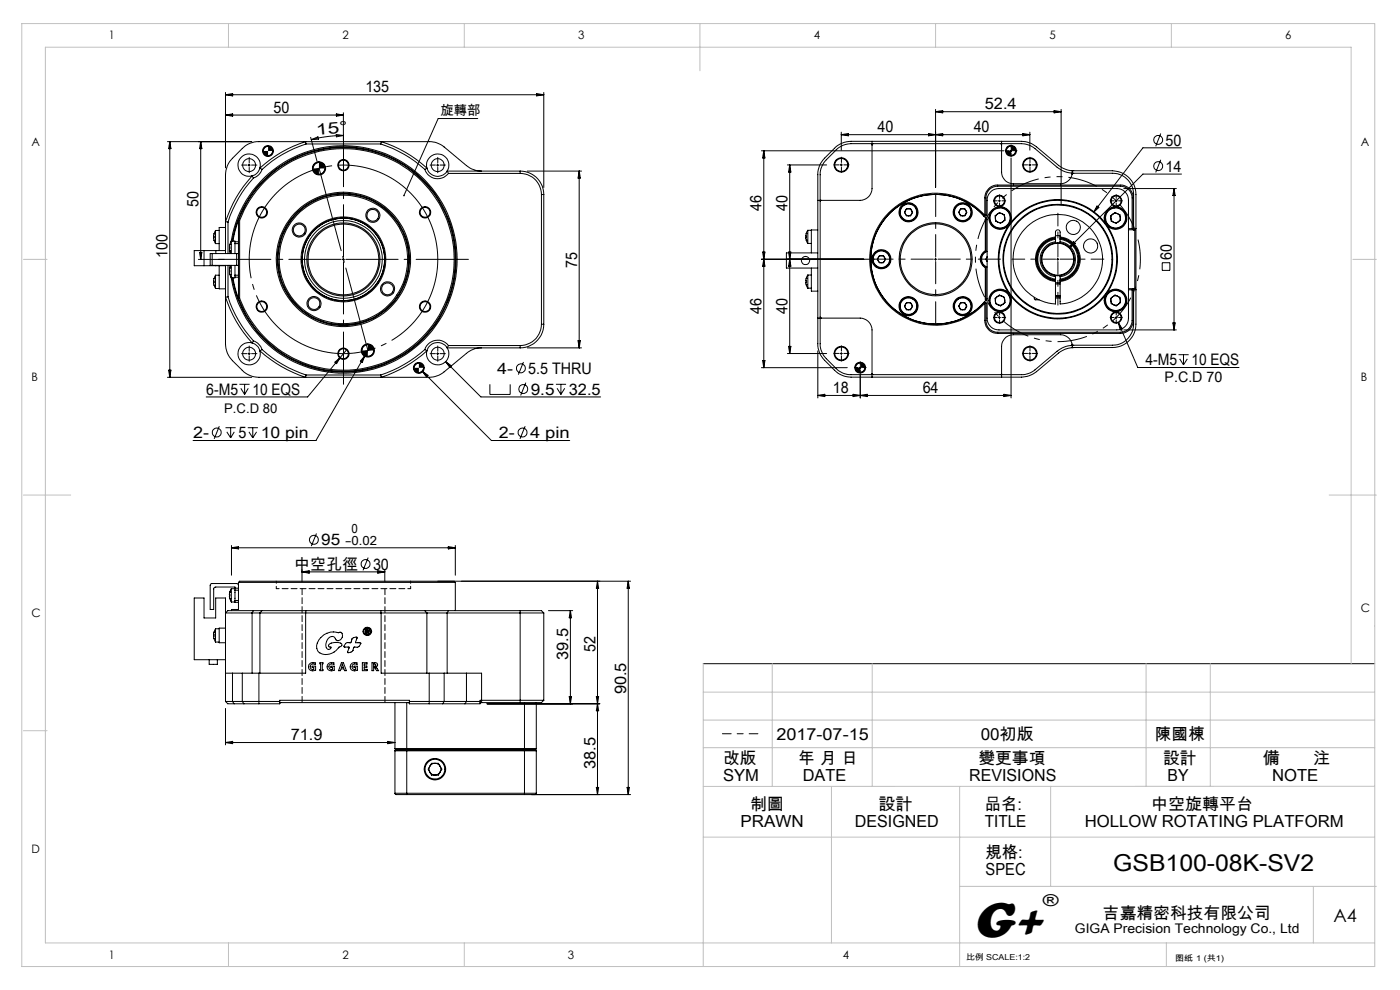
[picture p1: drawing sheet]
<svg xmlns="http://www.w3.org/2000/svg" width="297mm" height="210mm" viewBox="0 0 297 210" stroke-linecap="round" stroke-linejoin="round" font-family="sans-serif">
<g fill="none" stroke="#000" stroke-width=".21">
<path d="M47.8 19.6v16M113.8 19.9l1.6 .2-1.6 .2zM115.4 19.6v20.2M35.5 30h17.9M36 30v50M36 30l.3 1.5h-.5zM42.6 30l.2 1.5h-.5zM42.6 30v25M47.8 24.4h25M47.8 24.4l1.6-.2v.5zM47.8 20.1l1.6-.2v.4zM47.8 20.1h67.6"/>
<path d="M52.6 35h.5M52.8 34.8v.5M53.5 37.3a26.2 26.2 0 0 0-5.7 9.7l.6 .1M53.5 37.3l.3 .5M53.8 37.8a24.9 24.9 0 0 0-5.4 9.3M55.1 35.7a2.28 2.28 0 0 1-1.6 1.6M55.1 35.7a2.37 2.37 0 0 0-2-3 2.37 2.37 0 0 0-2.6 2.5 2.37 2.37 0 0 0 3 2.1M55.1 35.7l.5 .2M55.6 35.9a2.96 2.96 0 0 1-1.8 1.9M56.9 31a1.02 1.02 0 0 0-1.1 1M57.9 32a1.02 1.02 0 0 1-1 1M64.9 30.5l-.1-.5a25.5 25.5 0 0 0-9.7 5.7"/>
<path d="M64.9 30.5a25.1 25.1 0 0 0-9.3 5.4M64.9 30.5h15.9M65.9 29.1l1.4 5.2M66 29.6l1.5-.6 .1 .5zM67.7 34.5h-.2a1.29 1.29 0 0 0-1.1 1.2M68.9 35.7v.2a1.22 1.22 0 0 1-1.2 1.1M71.3 28.5l1.5 .2-1.4 .3zM71.4 24.2l1.4 .2-1.4 .3zM72.8 23.9v5.9M72.8 28.7a27.2 27.2 0 0 0-6.8 .9M80.8 30.5l.1-.5a25.5 25.5 0 0 1 9.7 5.7M80.8 30.5a25.6 25.6 0 0 1 9.3 5.4"/>
<path d="M90.1 35.9a2.86 2.86 0 0 0 5 .9M90.6 35.7a2.37 2.37 0 0 0 1.9 1.7 2.37 2.37 0 0 0 2.4-1.1M90.6 35.7a2.37 2.37 0 0 1 2.6-3 2.37 2.37 0 0 1 1.7 3.6M90.6 35.7l-.5 .2M92.6 35h.5M92.9 34.8v.5M94.9 36.3h15.4M94.9 36.3l.2 .5M95.1 36.8h15.2M101.4 25.1h-8.4l-7.3 16.4M102.2 36.3a5.4 5.4 0 0 1-3.2-1.2l-4.8-3.9a4.9 4.9 0 0 0-3.1-1.2h-36.2a4.8 4.8 0 0 0-3.5 1.5l-2.1 2.1a5 5 0 0 0-1.5 3.5v16.7M110.3 36.8a4.5 4.5 0 0 1 4.6 4.5"/>
<path d="M110.3 36.3a5 5 0 0 1 5.1 5M110.3 36.3v.5M111.9 36.3h11.5M122.9 36.3v37.5M122.9 36.3l.2 1.5h-.5zM161.5 32h51.5M162 32v46M162 32l.3 1.5h-.5zM167 35h8.4M167.5 35v40M167.5 35l.3 1.5h-.5zM178.2 35h.5"/>
<path d="M178.5 28v3.8M178.5 28.6h40M178.5 28.6l1.5-.3v.5zM178.5 34.7v.5M185 30v10a2.57 2.57 0 0 1-2.5 2.5h-9M185 30.5h-4.4a4.4 4.4 0 0 0-3.2 1.3l-2.1 2.1a4.6 4.6 0 0 0-1.3 3.2v5.4M185 30.8l.2-.3h27l.3 .3M197 28.3l1.5 .3-1.5 .2zM198.5 23.2v16.5M198.5 28.6l1.5-.3v.5zM198.5 23.7l1.5-.2v.4zM198.5 23.7h26.6"/>
<path d="M212.5 30v6.5a2.51 2.51 0 0 0 2.5 2.5h10a2.53 2.53 0 0 0 2.4-2M212.5 30.5h4.2a4.8 4.8 0 0 1 2.9 1l4.7 4a5.4 5.4 0 0 0 3.2 1.2M214.2 32h.5M214.5 33.5v50.9M214.5 31.7v.5M214.5 31h-.2a.97 .97 0 0 0-.8 1M215.5 32v.1a1.05 1.05 0 0 1-1 .9M217 28.3l1.5 .3-1.5 .2zM218.2 35h.5M218.5 28v3.8M218.5 34.7v.5M223.6 23.5l1.5 .2-1.5 .2z"/>
<path d="M225.1 23.2v20.3M227.4 37l.2-.2h8.4a4.5 4.5 0 0 1 4.5 4.4v7.5M227.5 36.2h8.5a5 5 0 0 1 5 5v27.5a5 5 0 0 1-5 5l-8.5 .1M227.5 36.2a5.5 5.5 0 0 1-2.9-1.1l-4.7-4a5.4 5.4 0 0 0-3.2-1.1h-36.1a5 5 0 0 0-3.6 1.5l-2.1 2a4.8 4.8 0 0 0-1.4 3.6v35.8a4.8 4.8 0 0 0 1.4 3.5l2.1 2.1a5 5 0 0 0 3.6 1.5h36.1a5.4 5.4 0 0 0 3.2-1.2l4.7-3.9a4.8 4.8 0 0 1 2.9-1.1M227.5 36.7l-.1 .3M227.5 36.2v.5M238.4 40h11.2M246.2 33.9l-1 2.7M246.2 28.3l-1 2.7M249.1 40v30M249.1 40l.2 1.5h-.5zM250.6 36.9h-8.1l-15.6 15.6"/>
<path d="M250.6 31.4h-8.1l-10.5 13.6M42.1 55h5.5M42.3 53.5h.5l-.2 1.5zM43.3 53.2v3.2M45 53.8h-.4v2.5h.4M45 56.3h5.2M45 53.8v2.5M45 53.8h5.2M45.4 51l.3 .7M45.4 59.1l-.1 1.1 .4 1M45.4 51h.1M45.4 49.6v1.4"/>
<path d="M45.4 49.6h.1M45.4 59.1h.1M45.7 48.9l-.3 .7M45.7 58.4l-.3 .7M45.7 48.9v2.8M45.7 58.4v2.8M45.7 51.7h.8M45.7 48.9h.8M45.7 58.4h.8M45.8 53.2v.6M45.8 56.3v.1M46.5 56.4v4.9h1.3"/>
<path d="M47.8 56.3v16.6a5 5 0 0 0 1.5 3.6l2.1 2.1a5 5 0 0 0 3.5 1.4h36.2a5.2 5.2 0 0 0 3.1-1.1l4.8-3.9a4.8 4.8 0 0 1 3.2-1.2M47.8 53.2h-6.6v3.2h6.6M47.8 48.3h-1.3v4.9M48.4 47.1v6.7M48.4 56.3v6.7M48.8 53.2l.2 .6M48.8 58.2l.3 .7M48.8 53.2h.1M48.8 51.8v1.4M48.8 51.8h.1M48.8 58.2h.1M48.8 56.8v1.4"/>
<path d="M48.8 56.8h.1M48.8 56.3v.4M48.8 53.3v.5M49 56.3l-.2 .5M49 51.2a24.1 24.1 0 0 1 37-16.4 24.1 24.1 0 0 1 0 40.5 24.1 24.1 0 0 1-37-16.4M49.1 51.1l-.3 .7M49.1 51.1h.7v.2M49.1 51.1v2.7M49.1 56.3v2.6M49.3 51.1a23.9 23.9 0 0 1 36.6-16.1 23.9 23.9 0 0 1 0 40 23.9 23.9 0 0 1-36.6-16.1M49.4 58.9l.4 1.9 .8 2.6M49.8 58.8v.1h-.7"/>
<path d="M49.8 51.3v.4M49.8 58.4v.4M49.8 51.7h.8M49.8 58.4h.8M49.8 51.3h.8M49.8 51.7v2.1M49.8 56.3v2.1M49.8 58.8h.8M50.2 56.3h.4M50.2 53.8h.4M50.2 53.8v2.5M50.6 46.7a23.8 23.8 0 0 1 36.5-10.7 23.8 23.8 0 0 1 0 38.1 23.8 23.8 0 0 1-36.5-10.7"/>
<path d="M50.6 46.7l-.8 2.5-.4 1.9M50.6 46.7v16.7M50.6 46.7l.2 .1M50.8 46.8a23.5 23.5 0 0 1 36.1-10.6 23.5 23.5 0 0 1 0 37.6 23.5 23.5 0 0 1-36.1-10.5M50.8 46.8v16.5M72.6 55h.5M72.8 54.8v.5M114.9 41.3v27.5M114.9 41.3h.5M115.4 41.3v27.5M161.5 55h24M161.8 53.5h.5l-.3 1.5z"/>
<path d="M162 55l.3 1.5h-.5zM167.3 53.5h.5l-.3 1.5zM167.5 55l.3 1.5h-.5zM171 50.9l.4 .7M171 59h.1M171 59v1.4M171 49.6h.1M171 50.9h.1M171 49.6v1.3M171.4 58.3l-.4 .7M171.4 48.9l-.4 .7M171.4 58.3v2.8"/>
<path d="M171.4 48.9v2.7M171.4 58.3h.7M171.4 48.9h.7M171.4 51.6h.7M172.1 56.9v4.9h1.4M173.5 53.6h-6.7v3.3h6.7M173.5 48.8h-1.4v4.8M174.2 42.5l-.2 .1v24.7l.2 .2M185 54.6v.7M185 54.6a2.01 2.01 0 0 1 3.1-1.3 2.01 2.01 0 0 1 0 3.4 2.01 2.01 0 0 1-3.1-1.4M185 54.6l.1 .1M185.1 54.7a1.87 1.87 0 0 1 2.9-1.3 1.87 1.87 0 0 1 0 3.1 1.87 1.87 0 0 1-2.9-1.2"/>
<path d="M185.1 55.3h-.1M185.1 54.7v.6M186.5 54.2h.9l.5 .8-.5 .7h-.9l-.4-.7zM191.5 43.5v.1M192 43.1l-.5 .4M192 43.1a2.02 2.02 0 0 1 2.8 1.9 2.02 2.02 0 0 1-2.9 1.8 2.02 2.02 0 0 1-.4-3.3M192 43.1l.1 .2M192.1 43.3a1.88 1.88 0 0 1 2.5 1.9 1.88 1.88 0 0 1-2.8 1.5 1.88 1.88 0 0 1-.3-3.1M192.1 43.3l-.6 .3M192.3 44.3h.9l.4 .7-.4 .8h-.9l-.4-.8zM198.2 55h.5M198.5 54.7v.5"/>
<path d="M203.8 44.3h.9l.4 .7-.4 .8h-.9l-.4-.8zM204.9 43.3a1.87 1.87 0 0 0-2.6 1.8 1.87 1.87 0 0 0 2.7 1.6 1.87 1.87 0 0 0 .4-3.1M204.9 43.3l.5 .3M204.9 43.1l.6 .4M204.9 43.1a2.03 2.03 0 0 0-2.7 2 2.03 2.03 0 0 0 2.9 1.8 2.03 2.03 0 0 0 .4-3.4M204.9 43.1v.2M205.5 43.5l-.1 .1M208.7 45.8a13.7 13.7 0 0 0-19.7-.7 13.7 13.7 0 0 0 0 19.8 13.7 13.7 0 0 0 19.7-.7M208.9 45.6v-3.6a2.71 2.71 0 0 1 2.8-2.7h26a2.71 2.71 0 0 1 2.7 2.7v6.7l-.2-.2M208.9 45.6a14 14 0 0 0-20.1-.7 14 14 0 0 0 0 20.2 14 14 0 0 0 20.1-.8M208.9 45.6l-.2 .2M208.9 45.6h.3"/>
<path d="M209 53.2a1.99 1.99 0 0 0 0 3.6M209 46.5v6.7M209 56.8v6.7M209 53.2l.2 .1M209 46.5h.2M209.1 46.3l-.1 .2M209.1 46.3a13.7 13.7 0 0 0-20-1.3 13.7 13.7 0 0 0 0 20 13.7 13.7 0 0 0 20-1.3M209.1 46.3l.1 .2M209.1 46.3l.3 .3M209.2 53.3a1.88 1.88 0 0 0-1.1 1.7 1.88 1.88 0 0 0 1.1 1.7M209.2 45.6a.24 .24 0 0 1-.2 .3 .24 .24 0 0 1-.3-.1M209.2 45.6v-3.6a2.45 2.45 0 0 1 2.5-2.5h26a2.5 2.5 0 0 1 2.5 2.5v6.5"/>
<path d="M209.2 46.5v6.8M209.2 56.7v6.8M209.2 56.7l-.2 .1M209.4 54.5l-.2 .6 .2 .4-.3-.5zM209.4 53.3a1.76 1.76 0 0 0-1.2 1.7 1.76 1.76 0 0 0 1.2 1.6M210.3 40.6l.8-.5 .8-.1h25a2.45 2.45 0 0 1 2.5 2.5v25a2.45 2.45 0 0 1-2.5 2.5h-25a2.45 2.45 0 0 1-2.5-2.5v-25a2.44 2.44 0 0 1 .9-1.9zM211.1 45.8l.9-.7 1.1 .5 .1 1.1-.9 .7-1.1-.5zM211.8 42.6h.5M212 42.4v.5M223.9 50.5a4.5 4.5 0 0 0-4 4.5 4.5 4.5 0 0 0 4 4.5M223.9 50.8a4.3 4.3 0 0 0-3.7 4.2 4.3 4.3 0 0 0 3.7 4.2M223.9 51.3a3.7 3.7 0 0 0-3.2 3.7 3.7 3.7 0 0 0 3.2 3.7"/>
<path d="M223.9 51.5a3.5 3.5 0 0 0-3 3.5 3.5 3.5 0 0 0 3 3.4M223.9 60h1M223.9 58.4h1M223.9 50h1M223.9 51.5h1M223.9 58.4v6.1a9.5 9.5 0 0 1-7.6-14.4 9.5 9.5 0 0 1 16.2 0 9.5 9.5 0 0 1-7.6 14.4v-6.1M223.9 50.3a4.8 4.8 0 0 0-4.2 4.7 4.8 4.8 0 0 0 4.2 4.7M223.9 51.5v-2.3a.49 .49 0 0 1 .5-.5 .49 .49 0 0 1 .5 .5v2.3M224.2 55h.4M224.4 54.7v.5M224.9 50.5a4.5 4.5 0 0 1 4 4.5 4.5 4.5 0 0 1-4 4.5M224.9 50.8a4.3 4.3 0 0 1 3.7 4.2 4.3 4.3 0 0 1-3.7 4.2"/>
<path d="M224.9 51.3a3.7 3.7 0 0 1 3.2 3.7 3.7 3.7 0 0 1-3.2 3.7M224.9 51.5a3.5 3.5 0 0 1 3 3.5 3.5 3.5 0 0 1-3 3.4M224.9 50.3a4.8 4.8 0 0 1 4.3 4.7 4.8 4.8 0 0 1-4.3 4.7M227.8 51.3l.3 .3-1.2 .9zM232.7 43.7l.4 .3-1.1 1zM235.6 45.8l.9-.7 1.1 .5 .1 1.1-.9 .7-1.1-.5zM236.5 42.6h.5M236.8 42.4v.5M239.4 48.7h1.3M239.4 48.5h.8M240.7 48.7v12.5M241 48.5l-.3 .2"/>
<path d="M246.6 55.7h1.6v1.7h-1.6zM35.8 78.5h.5l-.3 1.5zM45.7 61.2h.8M48.4 63a25.6 25.6 0 0 0 5.4 9.3M48.4 63h-.6a26.2 26.2 0 0 0 5.7 9.7M50.8 63.3l-.2 .1M52.6 75h.5M52.8 74.8v.5M53.5 72.7a2.41 2.41 0 0 1 1.6 1.7M53.5 72.7a2.38 2.38 0 0 0-3 2.1 2.38 2.38 0 0 0 2.5 2.6 2.38 2.38 0 0 0 2.1-3M53.8 72.3a2.96 2.96 0 0 1 1.8 1.8M53.8 72.3l-.3 .4"/>
<path d="M55.1 74.4a26.8 26.8 0 0 0 9.7 5.6l.1-.5M55.6 74.1a26.4 26.4 0 0 0 9.3 5.4M55.6 74.1l-.5 .3M64.9 79.5h15.9M71 76.8l1.2-1-.8 1.3zM72.2 75.8l-6.9 8.4h-21.6M73.5 74.2l-1.3 1.6M77.4 75.5l-10.4 17.9h-26M77.4 75.5l-.5 1.4-.5-.3zM78 73.1a1.33 1.33 0 0 0-1.2 1.3M78.7 73.3l-1.3 2.2M79.3 74.4a1.21 1.21 0 0 1-1.3 1.2"/>
<path d="M88.9 77a1.02 1.02 0 0 0-1.1 1M89.6 78.7l14.6 14.7h16.7M89.6 78.7l1.2 .9-.3 .4zM89.9 78a1.02 1.02 0 0 1-1 1M90.1 74.1a27 27 0 0 1-9.3 5.4M90.1 74.1l.5 .3M90.6 74.4a26.8 26.8 0 0 1-9.7 5.6l-.1-.5M92.6 75h.5M92.9 74.8v.5M94.5 76.7l7.5 7.5h25.4M94.5 76.7l1.3 .9-.4 .4zM94.9 73.8a2.37 2.37 0 0 0-2.4-1.1 2.37 2.37 0 0 0-1.9 1.7"/>
<path d="M94.9 73.8a2.37 2.37 0 0 1-1.7 3.6 2.37 2.37 0 0 1-2.6-3M94.9 73.8h15.4M95.1 73.3a2.86 2.86 0 0 0-5 .8M95.1 73.3h15.2M95.1 73.3l-.2 .5M110.3 73.3v.5M111.1 76.8l-1.1 2.7M111.9 73.8h11.5M114.9 68.8a4.5 4.5 0 0 1-4.6 4.5M114.9 68.8h.5M115.4 68.8a5 5 0 0 1-5.1 5M122.6 72.3h.5l-.2 1.5z"/>
<path d="M161.5 78h18.2M161.8 76.5h.5l-.3 1.5zM167 75h8.4M167.3 73.5h.5l-.3 1.5zM171 60.4l.4 .7M171 60.4h.1M171.4 61.1h.7M173.5 67.5h9a2.57 2.57 0 0 1 2.5 2.5v10M173.5 74.4v10M174 67.5v5.4a4.6 4.6 0 0 0 1.3 3.2l2.1 2.1a4.2 4.2 0 0 0 3.2 1.3h4.4M178.2 75h.5M178.5 74.7v.5"/>
<path d="M182.2 78h.5M182.5 79.5v4.9M182.5 77a1.02 1.02 0 0 0-1 1M182.5 77.7v.5M183.5 78v.1a1.05 1.05 0 0 1-1 .9M185 79.2l.1 .3h27.2l.2-.3M191.5 66.5l.5 .3M191.5 66.5a2.02 2.02 0 0 1 .4-3.4 2.02 2.02 0 0 1 2.9 1.8 2.02 2.02 0 0 1-2.8 1.9M191.5 66.4a1.88 1.88 0 0 1 .3-3.1 1.88 1.88 0 0 1 2.8 1.5 1.88 1.88 0 0 1-2.5 1.9M191.5 66.4v.1M191.5 66.4l.6 .3M192.1 66.7l-.1 .1"/>
<path d="M192.3 64.2h.9l.4 .7-.4 .8h-.9l-.4-.8zM203.8 64.2h.9l.4 .7-.4 .8h-.9l-.4-.8zM204.9 66.7v.1M205.4 66.4a1.87 1.87 0 0 0-.4-3.1 1.87 1.87 0 0 0-2.7 1.6 1.87 1.87 0 0 0 2.6 1.8M205.4 66.4l.1 .1M205.4 66.4l-.5 .3M205.5 66.5l-.6 .3M205.5 66.5a2.03 2.03 0 0 0-.4-3.4 2.03 2.03 0 0 0-2.9 1.7 2.03 2.03 0 0 0 2.7 2M208.7 64.2a.24 .24 0 0 1 .3-.1 .24 .24 0 0 1 .2 .2M208.7 64.2l.2 .1M208.9 64.3h.3M209 63.5l.1 .2"/>
<path d="M209 63.5h.2M209.2 63.5l-.1 .2M209.4 63.4l-.3 .3M211.1 63.3l.9-.7 1.1 .5 .1 1.1-.9 .7-1.1-.5zM211.8 67.4h.5M212 67.1v.5M218.2 75h.5M218.5 74.7v.5M219.4 63.1l.1 .5h.9M223.9 62.8h1M223.9 63.2h1M223.9 63h1"/>
<path d="M223.9 60.2h1M227.4 73a2.53 2.53 0 0 0-2.4-2h-10a2.45 2.45 0 0 0-2.5 2.5v6.5M227.4 73l.1 .3M227.5 73.3a5.4 5.4 0 0 0-3.2 1.2l-4.7 3.9a4.4 4.4 0 0 1-2.9 1.1h-4.2M227.5 73.3v.5M235.6 63.3l.9-.7 1.1 .5 .1 1.1-.9 .7-1.1-.5zM236.5 67.4h.5M236.8 67.1v.5M237.3 68.5l4.1 9.5h21.5M237.3 68.5l.8 1.3-.5 .2zM238.4 70h11.2M239.4 61.2h1.3"/>
<path d="M239.4 61.5h.8M240.2 61.5l.2-.3v6.8a2.71 2.71 0 0 1-2.7 2.7h-26a2.71 2.71 0 0 1-2.8-2.7v-3.7M240.2 61.5v6.5a2.51 2.51 0 0 1-2.5 2.5h-26a2.45 2.45 0 0 1-2.5-2.5v-3.7M240.5 61.2v7.5a4.5 4.5 0 0 1-4.5 4.5h-8.4l-.2-.2M240.7 61.2l.3 .3M248.8 68.5h.5l-.2 1.5zM250 75.2h2.2M250.3 76.1l.8 1.3M251.1 75.2v2.2M251.9 76.1l-.8 1.3M35.5 80h17.9M46.5 90.4l-1.1 2.7"/>
<path d="M47.8 90.7h2.2M48.1 91.6l.8 1.3M48.9 90.7v2.2M49.7 91.6l-.8 1.3M50.8 81.5h2.2M51.1 82.4l.8 1.3M51.9 81.5v2.2M52.6 90.7h2.1M52.7 82.4l-.8 1.3M52.8 91.6l.8 1.3M53.6 90.7v2.2M54.4 91.6l-.8 1.3"/>
<path d="M103.9 81.5v2.2h4.3v-2.2M111.4 90.4l-1.1 2.7M111.5 81.2l-1 2.7M117.9 81.5h2.2M118.2 82.4l.8 1.3M119 81.5v2.2M119.8 82.4l-.8 1.3M173.5 83.9l1.5-.3v.5zM181 83.6l1.5 .3-1.5 .2zM182.5 83.9l1.5-.3v.5zM213 83.6l1.5 .3-1.5 .2zM214.5 83.9h-41"/>
<path d="M49.1 115.7v6.3M49.1 116.2h47.5M49.1 116.2l1.5-.3v.5zM67.1 113.2l-1.1 2.6M78.1 118.3l-1.1 2.7M95.1 115.9l1.5 .3-1.5 .2zM96.6 115.7v6.3M44.4 139.9v1h1.7v-1M45.4 134.1l-.1 1.1 .4 1M45.4 134.1h.1M45.7 133.4l-.3 .7M45.7 133.4v2.8"/>
<path d="M45.7 133.4h.8M45.7 136.2h.8M47.8 139.9h-6.6v-13h2.1v4.2h2.5v-4.2h2v21.9M47.8 133.2h-1.3v3.1h1.3M48.8 127l.3 .7M48.8 125.6v1.4M48.8 125.6h.1M48.8 127h.1M49.1 124.9l-.3 .7M49.1 124.9v2.8M49.1 124.9h.7M49.1 127.7h.7"/>
<path d="M49.8 125.2v2.2M49.8 124.8v.4M49.8 127.4v.4h.8M49.8 124.8h.8M49.8 125.2h.8M49.8 127.4h.8M50.6 124.2l-.3-.4-5.6 .1-.1 5.4h.7v-4.4l.2-.3 4.3-.1v.3M50.6 123.5v5.8h-1.5v.2M50.6 123.5h46M50.6 123.5l.2-.2h44a2.15 2.15 0 0 1 1.8 .2M53.5 130h1.6M53.5 130v12.8"/>
<path d="M53.8 129.5h1.8M53.8 129.5h-5.5l-.5 .5h5.7M53.8 129.5l-.3 .5M55.1 130h9.7M55.1 130v12.8M55.6 129.5h9.3M55.6 129.5l-.5 .5M64.1 120.8v2.6M64.1 121.3h17.5M64.1 121.3l1.5-.2v.5zM64.8 130v12.8h-9.9M64.8 130h16.1"/>
<path d="M64.9 129.5h15.9M64.9 129.5l-.1 .5M68.1 135.2a3.9 3.9 0 0 1 3.8-1l.3-.1a.97 .97 0 0 1 .4 1.1 .97 .97 0 0 1-.9 .7l-.4-.2a.95 .95 0 0 0-.9-.8 .95 .95 0 0 0-1 .8 1.26 1.26 0 0 0 .3 2.1l.4-.2 .1-.3a.35 .35 0 0 1-.4-.2 .35 .35 0 0 1 0-.4 2.62 2.62 0 0 1 2.7-.1 .73 .73 0 0 1-.6 .7 2.87 2.87 0 0 1-4.5 .7 2.3 2.3 0 0 1 .7-2.8zM73.3 136.5l.5-.2a.6 .6 0 0 0 .7 0 .6 .6 0 0 0 .1-.7v-.1a.98 .98 0 0 1 1.2-.3l-.4 1.1 1.1 .1a1.03 1.03 0 0 1-1.4 .9l-.1 .1a.92 .92 0 0 1-1.3 .9l.4-1-1.1-.1zM77.5 133.3h.4a.33 .33 0 0 1 .4 .3 .33 .33 0 0 1-.2 .4l.3 .5h-.3l-.2-.5h-.1v.5h-.3zM77.8 133.6l.3 .1-.1 .1-.2 .1zM78.1 134h.1M80.2 121.1l1.4 .2-1.4 .3zM80.8 129.5h9.3M80.8 129.5l.1 .5M80.9 130h9.7M80.9 130v12.8h10.2"/>
<path d="M81.6 120.8v2.6M90.1 129.5h5M90.1 129.5l.5 .5M90.6 130h4.3M90.6 130v12.8M92.9 123.3h40.9M94.9 130h20.5M94.9 130v12.8M95.1 129.5h15.2M95.1 129.5l-.2 .5M96.6 123.5v6M110.3 129.5h4.6l.5 .5"/>
<path d="M110.3 129.5v19.5M115.4 130v18.5M116.3 129.5h5.2M121 129.5v19.8M121 129.5l.2 1.5h-.4zM126.8 123.3l.2 1.5h-.5zM126.8 123.3v45.2M133.3 123.3v45.2M133.3 123.3l.2 1.5h-.5zM47.8 148.8h1.5M47.8 142.8h1.5M47.8 148.8l.5 .5h1.4"/>
<path d="M47.8 150.3v7.7M47.8 157.5l1.6-.2v.5zM47.8 157.5h36M49.3 148.8h2.1M49.3 142.8h2.1M49.3 148.8l.4 .5M49.3 142.8v6M49.7 149.3h2.1M51.4 148.8h7.9M51.4 142.8h3.5M51.4 148.8l.4 .5M51.4 142.8v6"/>
<path d="M51.8 149.3h3.1M54.9 149.3h4.4M54.9 142.8v6.5M59.3 149.3l.2-.3h27.2l.2 .3M59.3 149.3v-.8h27.6v.8M65.8 140.7l.6-.2 .5 .1v.4a.63 .63 0 0 0-1.1 .2 .63 .63 0 0 0 .8 .8v-.4h-.4v-.3h.8v.9a.93 .93 0 0 1-1.4-.2 .93 .93 0 0 1 .2-1.3zM67.9 140.6h.6v.2h-.1v1.2h.1v.3h-.6v-.3h.1v-1.2h-.1zM69.7 140.7l.6-.2 .5 .1v.4a.62 .62 0 0 0-1 .2 .62 .62 0 0 0 .8 .8v-.4h-.4v-.3h.7v.9a.93 .93 0 0 1-1.3-.2 .93 .93 0 0 1 .1-1.3zM72.4 140.6h.4l.7 1.7h-.4l-.1-.4h-.6l-.2 .4h-.4zM72.6 140.9l.3 .7h-.5zM74.6 140.7l.6-.2 .5 .1v.4a.62 .62 0 0 0-1 .2 .62 .62 0 0 0 .8 .8v-.4h-.4v-.3h.7v.9a.93 .93 0 0 1-1.3-.2 .93 .93 0 0 1 .1-1.3zM76.9 140.6h1v.3h-.6v.4h.5v.3h-.5v.4h.6v.3h-1z"/>
<path d="M78.9 140.6h.8a.46 .46 0 0 1 .4 .3 .46 .46 0 0 1-.1 .4l-.3 .2 .6 .8h-.4l-.5-.7-.1 .7h-.4zM79.3 140.8l.3 .1 .1 .3-.4 .1zM82.3 157.3l1.5 .2-1.5 .3zM83.8 158.8h2.5M83.8 158.8l.2 .2M83.8 159.3h2.5M83.8 149v9.8M83.8 159.3v9M84 159h2.3M84 159l-.2 .3M86.3 158.8v.2M86.3 159v.3"/>
<path d="M86.3 159h25M86.3 158.8h25M86.3 149v9.8M86.3 159.3v9M86.3 159.3h25M86.9 148.8h7.3M86.9 149.3h4.2M91.1 142.8h3.1M91.1 149.3h2.8M91.1 142.8v6.5M93.9 149.3h4.7M94.2 148.8h4.8"/>
<path d="M94.2 142.8h4.8M94.2 142.8v6M94.2 148.8l-.3 .5M99 148.8h2.8M99 142.8h3.2v6.2M99 148.8l-.4 .5M99 142.8v6M102.2 149l-.4 .2M102.2 149h8.1M103.3 149.3h23.9M111.3 158.8v.2M111.3 159h2.2"/>
<path d="M111.3 158.8h2.5M111.3 159.3h2.5M111.3 159v.3M111.3 149v9.8M111.3 159.3v9M113.5 159l.3 .3M113.8 158.8l-.3 .2M113.8 149v9.8M113.8 159.3v9M115.4 148.5h-13.6v.8h-3.2M115.4 148.5l-.5 .5h-4.6M120.8 147.8h.4l-.2 1.5z"/>
<path d="M126.5 147.8h.5l-.2 1.5zM126.8 149.3l.2 1.5h-.5zM149.2 140.8h142.4M83.8 168.3h2.5M83.8 168.3l.2 .2h2.3M86.3 168.3v.2M86.3 168.5h25M86.3 168.3h25M91.5 161.9h1.5l.7 1.3-.7 1.2h-1.5l-.7-1.2zM111.3 168.3v.2M111.3 168.3h2.5M112.8 168.5h21"/>
<path d="M113.8 168.3l-.3 .2h-2.2M126.5 167h.5l-.2 1.5zM133 167h.5l-.2 1.5z"/>
<circle cx="52.8" cy="35" r="1.38"/>
<circle cx="56.8" cy="32" r="1.16"/>
<circle cx="56.9" cy="32" r="1"/>
<circle cx="67.7" cy="35.7" r="1.39"/>
<circle cx="67.7" cy="35.7" r="1.24"/>
<circle cx="72.8" cy="35" r="1.04"/>
<circle cx="72.9" cy="35" r="1.2"/>
<circle cx="92.8" cy="35" r="1.38"/>
<circle cx="178.5" cy="35" r="1.38"/>
<circle cx="178.5" cy="35" r="1.52"/>
<circle cx="214.5" cy="32" r="1.15"/>
<circle cx="214.5" cy="32" r="1"/>
<circle cx="218.5" cy="35" r="1.38"/>
<circle cx="218.5" cy="35" r="1.51"/>
<circle cx="245.7" cy="35.2" r=".95"/>
<circle cx="245.7" cy="29.7" r=".94"/>
<circle cx="55.5" cy="45" r="1.05"/>
<circle cx="55.5" cy="45" r="1.2"/>
<circle cx="63.5" cy="48.8" r="1.25"/>
<circle cx="63.5" cy="48.8" r="1.49"/>
<circle cx="72.8" cy="55" r="13.6"/>
<circle cx="72.8" cy="55" r="7.8"/>
<circle cx="72.8" cy="55" r="8.7"/>
<circle cx="72.8" cy="55" r="7.5"/>
<circle cx="72.8" cy="55" r="9"/>
<circle cx="72.8" cy="55" r="8.3"/>
<circle cx="72.8" cy="55" r="14"/>
<circle cx="72.8" cy="55" r="14.3"/>
<circle cx="72.8" cy="55" r="13.9"/>
<circle cx="72.9" cy="55" r="8.7"/>
<circle cx="79.1" cy="45.7" r="1.25"/>
<circle cx="79.1" cy="45.7" r="1.5"/>
<circle cx="90.2" cy="45" r="1.05"/>
<circle cx="90.2" cy="45" r="1.2"/>
<circle cx="170.9" cy="55.3" r=".87"/>
<circle cx="187" cy="55" r="1.75"/>
<circle cx="187" cy="55" r=".75"/>
<circle cx="192.7" cy="45" r="1.75"/>
<circle cx="192.7" cy="45" r=".75"/>
<circle cx="198.5" cy="55" r="7.5"/>
<circle cx="198.5" cy="55" r="7.8"/>
<circle cx="204.2" cy="45" r="1.76"/>
<circle cx="204.2" cy="45" r=".75"/>
<circle cx="212" cy="42.6" r="1.2"/>
<circle cx="212" cy="42.6" r="1.04"/>
<circle cx="212.2" cy="46.2" r="2.25"/>
<circle cx="212.2" cy="46.2" r="2.39"/>
<circle cx="212.2" cy="46.2" r="2.12"/>
<circle cx="212.2" cy="46.2" r="1"/>
<circle cx="224.4" cy="55" r="11.6"/>
<circle cx="224.4" cy="55" r="3.4"/>
<circle cx="224.4" cy="55" r="11.5"/>
<circle cx="224.4" cy="55" r="12.5"/>
<circle cx="224.4" cy="55" r="12.7"/>
<circle cx="227.7" cy="48.3" r="1.49"/>
<circle cx="231.4" cy="52.2" r="1.5"/>
<circle cx="236.6" cy="46.2" r="2.41"/>
<circle cx="236.7" cy="46.2" r="1"/>
<circle cx="236.7" cy="46.2" r="2.11"/>
<circle cx="236.7" cy="46.2" r="2.24"/>
<circle cx="236.8" cy="42.6" r="1.06"/>
<circle cx="236.8" cy="42.6" r="1.2"/>
<circle cx="52.8" cy="75" r="1.38"/>
<circle cx="55.5" cy="65" r="1.05"/>
<circle cx="55.5" cy="65" r="1.2"/>
<circle cx="66.6" cy="64.4" r="1.26"/>
<circle cx="66.6" cy="64.4" r="1.5"/>
<circle cx="72.8" cy="75" r="1.06"/>
<circle cx="72.9" cy="75" r="1.2"/>
<circle cx="78" cy="74.4" r="1.27"/>
<circle cx="78" cy="74.4" r="1.41"/>
<circle cx="82.2" cy="61.3" r="1.5"/>
<circle cx="82.2" cy="61.3" r="1.25"/>
<circle cx="88.8" cy="78" r="1.16"/>
<circle cx="88.8" cy="78" r="1"/>
<circle cx="90.2" cy="65" r="1.05"/>
<circle cx="90.2" cy="65" r="1.2"/>
<circle cx="92.8" cy="75" r="1.38"/>
<circle cx="110.5" cy="78.1" r=".95"/>
<circle cx="178.5" cy="75" r="1.37"/>
<circle cx="178.5" cy="75" r="1.53"/>
<circle cx="182.5" cy="78" r="1.15"/>
<circle cx="182.5" cy="78" r=".99"/>
<circle cx="192.7" cy="65" r=".75"/>
<circle cx="192.7" cy="65" r="1.76"/>
<circle cx="204.2" cy="64.9" r="1.75"/>
<circle cx="204.2" cy="65" r=".75"/>
<circle cx="212" cy="67.4" r="1.2"/>
<circle cx="212" cy="67.4" r="1.04"/>
<circle cx="212.2" cy="63.7" r="2.25"/>
<circle cx="212.2" cy="63.7" r="2.39"/>
<circle cx="212.2" cy="63.7" r="2.12"/>
<circle cx="212.2" cy="63.7" r="1"/>
<circle cx="218.5" cy="75" r="1.52"/>
<circle cx="218.5" cy="75" r="1.37"/>
<circle cx="236.6" cy="63.7" r="2.41"/>
<circle cx="236.7" cy="63.7" r="1"/>
<circle cx="236.7" cy="63.7" r="2.11"/>
<circle cx="236.7" cy="63.7" r="2.24"/>
<circle cx="236.8" cy="67.4" r="1.06"/>
<circle cx="236.8" cy="67.4" r="1.2"/>
<circle cx="46" cy="91.7" r=".95"/>
<circle cx="110.8" cy="91.7" r=".95"/>
<circle cx="111" cy="82.5" r=".94"/>
<circle cx="66.6" cy="114.5" r=".95"/>
<circle cx="77.6" cy="119.6" r=".94"/>
<circle cx="77.9" cy="133.9" r=".75"/>
<circle cx="77.9" cy="133.9" r=".9"/>
<circle cx="92.3" cy="163.2" r="2.27"/>
<circle cx="92.3" cy="163.2" r="1.26"/>
<circle cx="92.3" cy="163.2" r="2.09"/>
</g>
<path d="M92 49.2a20 20 0 0 0-33.5-8.1 20 20 0 0 0 9 33.2 20 20 0 0 0 24.8-23.9l-.3-1.2" fill="none" stroke="#000" stroke-width=".21" stroke-dasharray="30.5 1.3 1.3 1.3" stroke-dashoffset="3.8" stroke-linecap="butt"/>
<path d="M241.2 49.9a17.5 17.5 0 0 0-29.3-7.2 17.5 17.5 0 0 0 7.8 29.1 17.5 17.5 0 0 0 21.8-20.8l-.3-1.1" fill="none" stroke="#000" stroke-width=".21" stroke-dasharray="6.3 1.3 1.3 1.3 1.3 1.3" stroke-dashoffset="-1" stroke-linecap="butt"/>
<g fill="none" stroke="#000" stroke-width=".21" stroke-dasharray="30.5 1.3 1.3 1.3">
<path d="M52.4 35h-1.2M52.9 34.5v-1.1M52.9 35.5v1.1M53.4 35h1.1M92.4 35h-1.2M92.9 34.5v-1.1M92.9 35.5v1.1M93.4 35h1.1M178 35h-1.1M178.5 34.5v-1.2M178.5 35.5v1.1M179 35h1.1"/>
<path d="M214 32h-.7M214.5 31.5v-.8M214.5 32.5v.7M215 32h.8M218 35h-1.1M218.5 34.5v-1.2M218.5 35.5v1.1M219 35h1.1M211.6 42.6h-.8M212.1 42.1v-.8M212.1 43.1v.8M212.6 42.6h.8"/>
<path d="M236.3 42.6h-.8M236.8 42.1v-.8M236.8 43.1v.8M237.3 42.6h.8M52.4 75h-1.2M52.9 74.5v-1.1M52.9 75.5v1.1M53.4 75h1.1M92.4 75h-1.2M92.9 74.5v-1.1M92.9 75.5v1.1M93.4 75h1.1"/>
<path d="M178 75h-1.1M178.5 74.5v-1.2M178.5 75.5v1.1M179 75h1.1M182 78h-.7M182.5 77.5v-.8M182.5 78.5v.7M183 78h.8M211.6 67.3h-.8M212.1 66.8v-.8M212.1 67.8v.8M212.6 67.3h.8"/>
<path d="M218 75h-1.1M218.5 74.5v-1.2M218.5 75.5v1.1M219 75h1.1M236.3 67.3h-.8M236.8 66.8v-.8M236.8 67.8v.8M237.3 67.3h.8"/>
</g>
<path d="M198 55h-13.2M198.5 54.5v-13.3M198.5 55.5v13.2M199 55h13.3" fill="none" stroke="#000" stroke-width=".21" stroke-dasharray="30.5 1.3 1.3 1.3" stroke-dashoffset="25.8"/>
<path d="M223.9 55h-9.2M224.4 54.5v-9.3M224.4 55.5v9.2M224.9 55h9.3" fill="none" stroke="#000" stroke-width=".21" stroke-dasharray="30.5 1.3 1.3 1.3" stroke-dashoffset="27.8"/>
<path d="M153.3 155.6h7.5" fill="none" stroke="#000" stroke-width=".21" stroke-dasharray="30.5 1.3 1.3 1.3" stroke-dashoffset="28.6"/>
<path d="M67.7 35.7l10.3 38.6" fill="none" stroke="#000" stroke-width=".21" stroke-dasharray="30.5 1.3 1.3 1.3" stroke-dashoffset="12.4"/>
<path d="M72.4 55h-26M72.9 54.5v-26M72.9 55.5v26M73.4 55h26" fill="none" stroke="#000" stroke-width=".21" stroke-dasharray="30.5 1.3 1.3 1.3" stroke-dashoffset="19.4"/>
<path d="M58.6 123.3v1.6M87.1 123.3v1.6" fill="none" stroke="#000" stroke-width=".21" stroke-dasharray="1.3 .6" stroke-dashoffset=".8"/>
<path d="M58.6 124.9h28.5" fill="none" stroke="#000" stroke-width=".21" stroke-dasharray="1.3 .6" stroke-dashoffset=".7"/>
<path d="M64.1 124.9v24.1M81.7 124.9v24.1" fill="none" stroke="#000" stroke-width=".21" stroke-dasharray="1.3 .6"/>
<g fill="none" stroke="#c0c0c0" stroke-width=".21">
<path d="M4.6 5h287v200h-287zM48.5 5v5M98.5 5v5M148.5 5v10M198.5 5v5M248.5 5v5M5 55h5M287 55h5M5 105h10M282 105h10M5 155h5M149.2 152.7h142.4"/>
<path d="M149.2 146.8h142.4M149.2 140.8v64.2M149.2 158.6h142.4M163.8 140.8v26M185 140.8v26M243.1 140.8v26M256.8 140.8v26M286.6 140.8v-130.8h-277v190h282M149.2 177.6h142.4M176.4 166.8v33.2M203.6 166.8v38.2M222.9 166.8v21.2"/>
<path d="M291.6 166.8h-142.4M203.6 188h88.4M278.6 188v12M48.5 200v5M98.5 200v5M247.4 200v5"/>
</g>
<g fill="#000">
<path d="M213.5 32v.1a.97 .97 0 0 0 1 .9v-1zM214.5 31v1h1v-.2a1.05 1.05 0 0 0-1-.8zM181.5 78v.1a.97 .97 0 0 0 1 .9v-1zM182.5 77v1h1v-.2a1.05 1.05 0 0 0-1-.8z"/>
<path d="M85.5 41.4l.1 .2 .1-.1-.1 .1h.2v-.2zM87.8 78a1.02 1.02 0 0 0 1.1 1v-1zM88.9 77v1h1l-.2-.4a.91 .91 0 0 0-.8-.6zM55.8 32a1.02 1.02 0 0 0 1.1 1v-1zM56.9 31v1h1l-.2-.4a.91 .91 0 0 0-.8-.6zM66.4 35.7v.2a1.22 1.22 0 0 0 1.3 1.1v-1.3zM67.7 34.5v1.2h1.2a1.33 1.33 0 0 0-1.2-1.2zM76.8 74.4a1.26 1.26 0 0 0 1.2 1.2v-1.2zM78 73.1v1.3h1.3a1.26 1.26 0 0 0-1.3-1.3z"/>
</g>
<text font-size="11" x="206.4" y="198.7">G+</text>
<text font-size="4.9" x="236.2" y="184.8">GSB100-08K-SV2</text>
<text font-size="3.9" x="282.9" y="195.5">A4</text>
<g font-size="3.5">
<text x="164.7" y="157">2017-07-15</text>
<text x="208.1" y="157">00初版</text>
<text x="245" y="157">陳國棟</text>
<text x="153.4" y="162">改版</text>
<text x="153.4" y="165.6">SYM</text>
<text x="169.3" y="162">年 月 日</text>
<text x="170.3" y="165.6">DATE</text>
<text x="205.6" y="165.6">REVISIONS</text>
<text x="207.6" y="162">變更事項</text>
<text x="246.8" y="162">設計</text>
<text x="247.7" y="165.6">BY</text>
<text x="267.9" y="162">備</text>
<text x="269.9" y="165.6">NOTE</text>
<text x="278.6" y="162">注</text>
<text x="159.1" y="171.9">制圖</text>
<text x="186.4" y="171.9">設計</text>
<text x="208.9" y="171.9">品名:</text>
<text x="244.2" y="171.9">中空旋轉平台</text>
<text x="157.1" y="175.4">PRAWN</text>
<text x="181.3" y="175.4">DESIGNED</text>
<text x="208.9" y="175.4">TITLE</text>
<text x="230.1" y="175.4">HOLLOW ROTATING PLATFORM</text>
<text x="209.1" y="182.1">規格:</text>
<text x="209.1" y="185.6">SPEC</text>
<text x="221.2" y="192.2">®</text>
<text x="234" y="194.8">吉嘉精密科技有限公司</text>
</g>
<g font-size="3.4">
<text x="58" y="23.9">50</text>
<text x="77.5" y="19.6">135</text>
<text x="208.9" y="23.2">52.4</text>
<text x="67.1" y="28.6" transform="rotate(-5 67.1 28.6)">1 5 °</text>
<text x="186.1" y="28.1">40</text>
<text x="206.6" y="28.1">40</text>
<text x="247.3" y="30.9">50</text>
<text x="247.3" y="36.4">14</text>
<text x="42.1" y="44" transform="rotate(-90 42.1 44)">50</text>
<text x="161.6" y="44.8" transform="rotate(-90 161.6 44.8)">46</text>
<text x="167.1" y="44.8" transform="rotate(-90 167.1 44.8)">40</text>
<text x="35.6" y="54.7" transform="rotate(-90 35.6 54.7)">100</text>
<text x="122.4" y="56.9" transform="rotate(-90 122.4 56.9)">75</text>
<text x="248.6" y="55.1" transform="rotate(-90 248.6 55.1)">60</text>
<text x="161.6" y="66.5" transform="rotate(-90 161.6 66.5)">46</text>
<text x="167.1" y="66.5" transform="rotate(-90 167.1 66.5)">40</text>
<text x="243" y="77.5">4-M5</text>
<text x="252.8" y="77.5">10 EQS</text>
<text x="43.8" y="83.7">6-M5</text>
<text x="53.6" y="83.7">10 EQS</text>
<text x="105.5" y="79.3">4-</text>
<text x="112.1" y="79.3">5.5 THRU</text>
<text x="112.6" y="83.7">9.5</text>
<text x="120.7" y="83.7">32.5</text>
<text x="176.7" y="83.4">18</text>
<text x="195.7" y="83.4">64</text>
<text x="41" y="92.9">2-</text>
<text x="50.6" y="92.9">5</text>
<text x="55.3" y="92.9">10 pin</text>
<text x="105.9" y="92.9">2-</text>
<text x="112.4" y="92.9">4 pin</text>
<text x="68.2" y="115.7">95</text>
<text x="62.4" y="120.8">中空孔徑</text>
<text x="79.1" y="120.8">30</text>
<text x="120.5" y="140" transform="rotate(-90 120.5 140)">39.5</text>
<text x="126.3" y="138.3" transform="rotate(-90 126.3 138.3)">52</text>
<text x="132.8" y="147.3" transform="rotate(-90 132.8 147.3)">90.5</text>
<text x="61.7" y="157">71.9</text>
<text x="126.3" y="163.1" transform="rotate(-90 126.3 163.1)">38.5</text>
</g>
<text font-size="3.1" x="247" y="81">P.C.D 70</text>
<g font-size="2.8">
<text x="93.4" y="24.4">旋轉部</text>
<text x="47.6" y="87.5">P.C.D 80</text>
<text x="228" y="197.8">GIGA Precision Technology Co., Ltd</text>
</g>
<g font-size="2.7">
<text x="74.6" y="113">0</text>
<text x="73.2" y="115.7">-0.02</text>
</g>
<g font-size="2.5">
<text x="23.1" y="8.4">1</text>
<text x="72.7" y="8.4">2</text>
<text x="122.7" y="8.4">3</text>
<text x="172.7" y="8.4">4</text>
<text x="222.7" y="8.4">5</text>
<text x="272.7" y="8.4">6</text>
<text x="6.7" y="30.9">A</text>
<text x="288.7" y="30.9">A</text>
<text x="6.7" y="80.9">B</text>
<text x="288.7" y="80.9">B</text>
<text x="6.7" y="130.9">C</text>
<text x="288.7" y="129.9">C</text>
<text x="6.7" y="180.9">D</text>
<text x="23.1" y="203.4">1</text>
<text x="72.7" y="203.4">2</text>
<text x="120.5" y="203.4">3</text>
<text x="178.8" y="203.4">4</text>
</g>
<g font-size="1.7">
<text x="204.9" y="203.7">比例 SCALE:1:2</text>
<text x="249.3" y="203.8">图纸 1 (共1)</text>
</g>
</svg>
